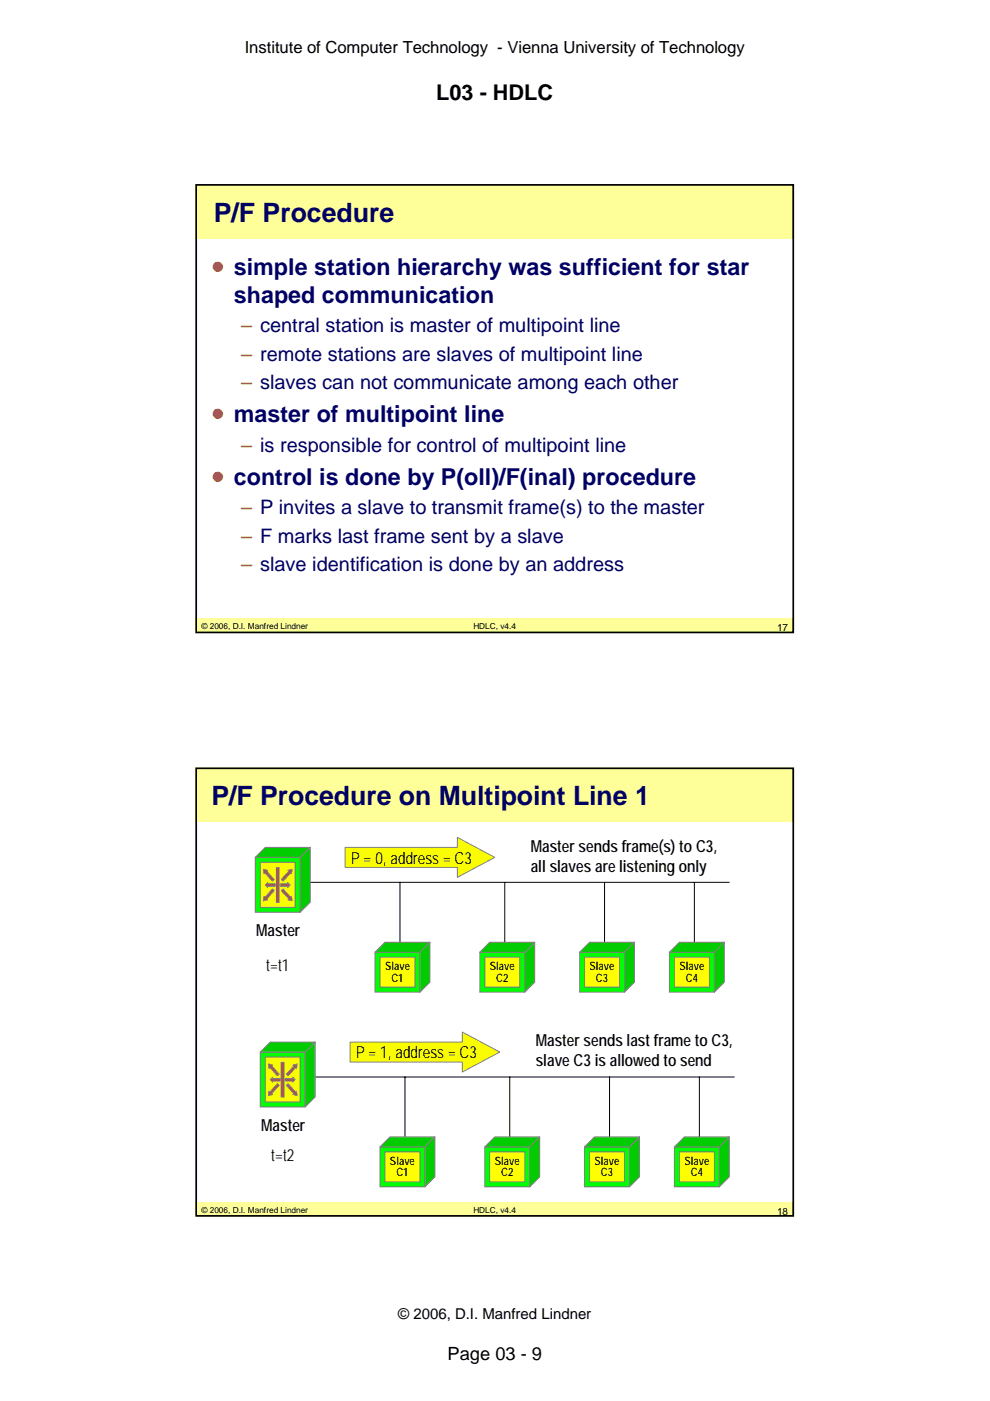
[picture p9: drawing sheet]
<svg xmlns="http://www.w3.org/2000/svg" width="210mm" height="297mm" viewBox="0 0 210 297" stroke-linecap="round" stroke-linejoin="round" font-family="sans-serif">
<g fill="#ff9">
<path d="M41.4 39h127v11.7h-127z"/>
<path d="M41.4 131.1h127v3.2h-127z"/>
</g>
<path d="M41.6 39.2h126.7v94.9h-126.7z" fill="none" stroke="#000" stroke-width=".36"/>
<path d="M41.4 162.7h127v95.3h-127z" fill="#fff"/>
<g fill="#ff9">
<path d="M41.4 162.7h127v11.7h-127z"/>
<path d="M41.4 254.8h127v3.2h-127z"/>
</g>
<path d="M65.8 187.1h88.9M84.8 187.1v12.7M107.1 187.1v12.7M128.2 187.1v12.7M147.3 187.1v12.7" fill="none" stroke="#000" stroke-width=".21"/>
<path d="M79.5 201.9h9.6v8.5h-9.6z" fill="#0f0"/>
<path d="M79.5 201.9h9.6v8.5h-9.6z" fill="none" stroke="#808080" stroke-width=".21"/>
<path d="M80.6 202.9h7.4v6.4h-7.4z" fill="#ff0"/>
<path d="M80.6 202.9h7.4v6.4h-7.4z" fill="none" stroke="#808080" stroke-width=".21"/>
<path d="M89.1 201.9l2.1-2.1v8.4l-2.1 2.2z" fill-rule="evenodd" fill="#0c0"/>
<path d="M89.1 201.9l2.1-2.1v8.4l-2.1 2.2z" fill="none" stroke="#808080" stroke-width=".21"/>
<path d="M79.5 201.9l2.2-2.1h9.5l-2.1 2.1z" fill-rule="evenodd" fill="#0c0"/>
<path d="M79.5 201.9l2.2-2.1h9.5l-2.1 2.1z" fill="none" stroke="#808080" stroke-width=".21"/>
<path d="M54.1 181.8h9.6v11.6h-9.6z" fill="#0f0"/>
<path d="M54.1 181.8h9.6v11.6h-9.6z" fill="none" stroke="#808080" stroke-width=".21"/>
<path d="M55.2 182.8h7.4v9.6h-7.4z" fill="#fafd00"/>
<path d="M55.2 182.8h7.4v9.6h-7.4z" fill="none" stroke="#808080" stroke-width=".21"/>
<path d="M58.6 183.9h.6v7.4h-.6z" fill="#fc0128"/>
<path d="M58.6 183.9h.6v7.4h-.6z" fill="none" stroke="#808080" stroke-width=".21"/>
<path d="M56.8 187.1v.3h1.6v.5h-1.6v.3l-.5-.6z" fill-rule="evenodd" fill="#fc0128"/>
<path d="M56.8 187.1v.3h1.6v.5h-1.6v.3l-.5-.6z" fill="none" stroke="#808080" stroke-width=".21"/>
<path d="M59.4 187.4h1.6v-.3l.6 .5-.6 .6v-.3h-1.6z" fill-rule="evenodd" fill="#fc0128"/>
<path d="M59.4 187.4h1.6v-.3l.6 .5-.6 .6v-.3h-1.6z" fill="none" stroke="#808080" stroke-width=".21"/>
<path d="M56 190.1l.2 .1 1.6-1.7 .4 .3-1.6 1.8 .2 .2-.9 .2z" fill-rule="evenodd" fill="#fc0128"/>
<path d="M56 190.1l.2 .1 1.6-1.7 .4 .3-1.6 1.8 .2 .2-.9 .2z" fill="none" stroke="#808080" stroke-width=".21"/>
<path d="M59.6 188.8l.4-.3 1.6 1.7 .2-.1 .2 .9-1-.2 .3-.2z" fill-rule="evenodd" fill="#fc0128"/>
<path d="M59.6 188.8l.4-.3 1.6 1.7 .2-.1 .2 .9-1-.2 .3-.2z" fill="none" stroke="#808080" stroke-width=".21"/>
<path d="M55.9 184.3l.9 .2-.2 .2 1.6 1.8-.4 .3-1.6-1.7-.2 .2z" fill-rule="evenodd" fill="#fc0128"/>
<path d="M55.9 184.3l.9 .2-.2 .2 1.6 1.8-.4 .3-1.6-1.7-.2 .2z" fill="none" stroke="#808080" stroke-width=".21"/>
<path d="M61 184.5l1-.2-.2 1-.2-.2-1.6 1.7-.4-.3 1.7-1.8z" fill-rule="evenodd" fill="#fc0128"/>
<path d="M61 184.5l1-.2-.2 1-.2-.2-1.6 1.7-.4-.3 1.7-1.8z" fill="none" stroke="#808080" stroke-width=".21"/>
<path d="M56.3 179.7h9.5l-2.1 2.1h-9.6z" fill-rule="evenodd" fill="#0c0"/>
<path d="M56.3 179.7h9.5l-2.1 2.1h-9.6z" fill="none" stroke="#808080" stroke-width=".21"/>
<path d="M63.7 181.8l2.1-2.1v11.6l-2.1 2.1z" fill-rule="evenodd" fill="#0c0"/>
<path d="M63.7 181.8l2.1-2.1v11.6l-2.1 2.1z" fill="none" stroke="#808080" stroke-width=".21"/>
<path d="M73.2 179.7h23.8v-2.2l7.9 4.3-7.9 4.2v-2.1h-23.8z" fill-rule="evenodd" fill="#fafd00"/>
<path d="M73.2 179.7h23.8v-2.2l7.9 4.3-7.9 4.2v-2.1h-23.8z" fill="none" stroke="#808080" stroke-width=".21"/>
<path d="M101.8 201.9h9.5v8.5h-9.5z" fill="#0f0"/>
<path d="M101.8 201.9h9.5v8.5h-9.5z" fill="none" stroke="#808080" stroke-width=".21"/>
<path d="M102.8 202.9h7.4v6.4h-7.4z" fill="#ff0"/>
<path d="M102.8 202.9h7.4v6.4h-7.4z" fill="none" stroke="#808080" stroke-width=".21"/>
<path d="M111.3 201.9l2.1-2.1v8.4l-2.1 2.2z" fill-rule="evenodd" fill="#0c0"/>
<path d="M111.3 201.9l2.1-2.1v8.4l-2.1 2.2z" fill="none" stroke="#808080" stroke-width=".21"/>
<path d="M101.8 201.9l2.1-2.1h9.5l-2.1 2.1z" fill-rule="evenodd" fill="#0c0"/>
<path d="M101.8 201.9l2.1-2.1h9.5l-2.1 2.1z" fill="none" stroke="#808080" stroke-width=".21"/>
<path d="M122.9 201.9h9.6v8.5h-9.6z" fill="#0f0"/>
<path d="M122.9 201.9h9.6v8.5h-9.6z" fill="none" stroke="#808080" stroke-width=".21"/>
<path d="M124 202.9h7.4v6.4h-7.4z" fill="#ff0"/>
<path d="M124 202.9h7.4v6.4h-7.4z" fill="none" stroke="#808080" stroke-width=".21"/>
<path d="M132.5 201.9l2.1-2.1v8.4l-2.1 2.2z" fill-rule="evenodd" fill="#0c0"/>
<path d="M132.5 201.9l2.1-2.1v8.4l-2.1 2.2z" fill="none" stroke="#808080" stroke-width=".21"/>
<path d="M122.9 201.9l2.2-2.1h9.5l-2.1 2.1z" fill-rule="evenodd" fill="#0c0"/>
<path d="M122.9 201.9l2.2-2.1h9.5l-2.1 2.1z" fill="none" stroke="#808080" stroke-width=".21"/>
<path d="M142 201.9h9.5v8.5h-9.5z" fill="#0f0"/>
<path d="M142 201.9h9.5v8.5h-9.5z" fill="none" stroke="#808080" stroke-width=".21"/>
<path d="M143 202.9h7.5v6.4h-7.5z" fill="#ff0"/>
<path d="M143 202.9h7.5v6.4h-7.5z" fill="none" stroke="#808080" stroke-width=".21"/>
<path d="M151.5 201.9l2.1-2.1v8.4l-2.1 2.2z" fill-rule="evenodd" fill="#0c0"/>
<path d="M151.5 201.9l2.1-2.1v8.4l-2.1 2.2z" fill="none" stroke="#808080" stroke-width=".21"/>
<path d="M144.1 199.8h9.5l-2.1 2.1h-9.5z" fill-rule="evenodd" fill="#0c0"/>
<path d="M144.1 199.8h9.5l-2.1 2.1h-9.5z" fill="none" stroke="#808080" stroke-width=".21"/>
<path d="M66.8 228.3h88.9M85.9 228.3v12.7M108.1 228.3v12.7M129.3 228.3v12.7M148.3 228.3v12.7" fill="none" stroke="#000" stroke-width=".21"/>
<path d="M80.6 243.2h9.5v8.4h-9.5z" fill="#0f0"/>
<path d="M80.6 243.2h9.5v8.4h-9.5z" fill="none" stroke="#808080" stroke-width=".21"/>
<path d="M81.7 244.2h7.4v6.4h-7.4z" fill="#ff0"/>
<path d="M81.7 244.2h7.4v6.4h-7.4z" fill="none" stroke="#808080" stroke-width=".21"/>
<path d="M90.1 243.2l2.1-2.2v8.5l-2.1 2.1z" fill-rule="evenodd" fill="#0c0"/>
<path d="M90.1 243.2l2.1-2.2v8.5l-2.1 2.1z" fill="none" stroke="#808080" stroke-width=".21"/>
<path d="M80.6 243.2l2.1-2.2h9.5l-2.1 2.2z" fill-rule="evenodd" fill="#0c0"/>
<path d="M80.6 243.2l2.1-2.2h9.5l-2.1 2.2z" fill="none" stroke="#808080" stroke-width=".21"/>
<path d="M55.2 223.1h9.5v11.6h-9.5z" fill="#0f0"/>
<path d="M55.2 223.1h9.5v11.6h-9.5z" fill="none" stroke="#808080" stroke-width=".21"/>
<path d="M56.3 224.1h7.4v9.5h-7.4z" fill="#fafd00"/>
<path d="M56.3 224.1h7.4v9.5h-7.4z" fill="none" stroke="#808080" stroke-width=".21"/>
<path d="M59.6 225.2h.7v7.4h-.7z" fill="#fc0128"/>
<path d="M59.6 225.2h.7v7.4h-.7z" fill="none" stroke="#808080" stroke-width=".21"/>
<path d="M57.8 228.4v.3h1.6v.5h-1.6v.2l-.5-.5z" fill-rule="evenodd" fill="#fc0128"/>
<path d="M57.8 228.4v.3h1.6v.5h-1.6v.2l-.5-.5z" fill="none" stroke="#808080" stroke-width=".21"/>
<path d="M60.5 228.7h1.6v-.3l.5 .5-.5 .5v-.2h-1.6z" fill-rule="evenodd" fill="#fc0128"/>
<path d="M60.5 228.7h1.6v-.3l.5 .5-.5 .5v-.2h-1.6z" fill="none" stroke="#808080" stroke-width=".21"/>
<path d="M57 231.3l.3 .2 1.5-1.8 .4 .4-1.6 1.8 .2 .2-.9 .2z" fill-rule="evenodd" fill="#fc0128"/>
<path d="M57 231.3l.3 .2 1.5-1.8 .4 .4-1.6 1.8 .2 .2-.9 .2z" fill="none" stroke="#808080" stroke-width=".21"/>
<path d="M60.7 230.1l.4-.4 1.6 1.8 .2-.2 .1 1-.9-.2 .2-.2z" fill-rule="evenodd" fill="#fc0128"/>
<path d="M60.7 230.1l.4-.4 1.6 1.8 .2-.2 .1 1-.9-.2 .2-.2z" fill="none" stroke="#808080" stroke-width=".21"/>
<path d="M56.9 225.6l.9 .2-.2 .2 1.6 1.8-.4 .3-1.5-1.7-.3 .1z" fill-rule="evenodd" fill="#fc0128"/>
<path d="M56.9 225.6l.9 .2-.2 .2 1.6 1.8-.4 .3-1.5-1.7-.3 .1z" fill="none" stroke="#808080" stroke-width=".21"/>
<path d="M62.1 225.8l.9-.2-.1 .9-.2-.1-1.6 1.7-.4-.3 1.6-1.8z" fill-rule="evenodd" fill="#fc0128"/>
<path d="M62.1 225.8l.9-.2-.1 .9-.2-.1-1.6 1.7-.4-.3 1.6-1.8z" fill="none" stroke="#808080" stroke-width=".21"/>
<path d="M55.2 223.1l2.1-2.2h9.5l-2.1 2.2z" fill-rule="evenodd" fill="#0c0"/>
<path d="M55.2 223.1l2.1-2.2h9.5l-2.1 2.2z" fill="none" stroke="#808080" stroke-width=".21"/>
<path d="M64.7 223.1l2.1-2.2v11.7l-2.1 2.1z" fill-rule="evenodd" fill="#0c0"/>
<path d="M64.7 223.1l2.1-2.2v11.7l-2.1 2.1z" fill="none" stroke="#808080" stroke-width=".21"/>
<path d="M102.8 243.2h9.6v8.4h-9.6z" fill="#0f0"/>
<path d="M102.8 243.2h9.6v8.4h-9.6z" fill="none" stroke="#808080" stroke-width=".21"/>
<path d="M103.9 244.2h7.4v6.4h-7.4z" fill="#ff0"/>
<path d="M103.9 244.2h7.4v6.4h-7.4z" fill="none" stroke="#808080" stroke-width=".21"/>
<path d="M114.5 241v8.5l-2.1 2.1v-8.4z" fill-rule="evenodd" fill="#0c0"/>
<path d="M114.5 241v8.5l-2.1 2.1v-8.4z" fill="none" stroke="#808080" stroke-width=".21"/>
<path d="M102.8 243.2l2.1-2.2h9.6l-2.1 2.2z" fill-rule="evenodd" fill="#0c0"/>
<path d="M102.8 243.2l2.1-2.2h9.6l-2.1 2.2z" fill="none" stroke="#808080" stroke-width=".21"/>
<path d="M124 243.2h9.5v8.4h-9.5z" fill="#0f0"/>
<path d="M124 243.2h9.5v8.4h-9.5z" fill="none" stroke="#808080" stroke-width=".21"/>
<path d="M125.1 244.2h7.4v6.4h-7.4z" fill="#ff0"/>
<path d="M125.1 244.2h7.4v6.4h-7.4z" fill="none" stroke="#808080" stroke-width=".21"/>
<path d="M135.6 241v8.5l-2.1 2.1v-8.4z" fill-rule="evenodd" fill="#0c0"/>
<path d="M135.6 241v8.5l-2.1 2.1v-8.4z" fill="none" stroke="#808080" stroke-width=".21"/>
<path d="M124 243.2l2.1-2.2h9.5l-2.1 2.2z" fill-rule="evenodd" fill="#0c0"/>
<path d="M124 243.2l2.1-2.2h9.5l-2.1 2.2z" fill="none" stroke="#808080" stroke-width=".21"/>
<path d="M143 243.2h9.6v8.4h-9.6z" fill="#0f0"/>
<path d="M143 243.2h9.6v8.4h-9.6z" fill="none" stroke="#808080" stroke-width=".21"/>
<path d="M144.1 244.2h7.4v6.4h-7.4z" fill="#ff0"/>
<path d="M144.1 244.2h7.4v6.4h-7.4z" fill="none" stroke="#808080" stroke-width=".21"/>
<path d="M152.6 243.2l2.1-2.2v8.5l-2.1 2.1z" fill-rule="evenodd" fill="#0c0"/>
<path d="M152.6 243.2l2.1-2.2v8.5l-2.1 2.1z" fill="none" stroke="#808080" stroke-width=".21"/>
<path d="M143 243.2l2.2-2.2h9.5l-2.1 2.2z" fill-rule="evenodd" fill="#0c0"/>
<path d="M143 243.2l2.2-2.2h9.5l-2.1 2.2z" fill="none" stroke="#808080" stroke-width=".21"/>
<path d="M74.3 220.9h23.8v-2.1l7.9 4.3-7.9 4.2v-2.1h-23.8z" fill-rule="evenodd" fill="#fafd00"/>
<path d="M74.3 220.9h23.8v-2.1l7.9 4.3-7.9 4.2v-2.1h-23.8z" fill="none" stroke="#808080" stroke-width=".21"/>
<path d="M41.6 162.9h126.7v94.9h-126.7z" fill="none" stroke="#000" stroke-width=".36"/>
<g font-size="6" fill="#f30">
<text x="44.8" y="58.2">•</text>
<text x="44.8" y="89.6">•</text>
<text x="44.8" y="102.8">•</text>
</g>
<g font-size="5.7" fill="#000065">
<text x="45.4" y="47.1">P/F Procedure</text>
<text x="44.8" y="170.8">P/F Procedure on Multipoint Line 1</text>
</g>
<g font-size="4.9" fill="#000065">
<text x="49.6" y="58.2">simple station hierarchy was sufficient for star</text>
<text x="49.6" y="64.2">shaped communication</text>
<text x="49.6" y="89.6">master of multipoint line</text>
<text x="49.6" y="102.8">control is done by P(oll)/F(inal) procedure</text>
</g>
<text font-size="4.6" x="92.5" y="21.3">L03 - HDLC</text>
<g font-size="4.2" fill="#f30">
<text x="51.2" y="70.4">– central station is master of multipoint line</text>
<text x="51.2" y="76.5">– remote stations are slaves of multipoint line</text>
<text x="51.2" y="82.6">– slaves can not communicate among each other</text>
<text x="51.2" y="95.8">– is responsible for control of multipoint line</text>
<text x="51.2" y="109">– P invites a slave to transmit frame(s) to the master</text>
<text x="51.2" y="115.1">– F marks last frame sent by a slave</text>
<text x="51.2" y="121.2">– slave identification is done by an address</text>
</g>
<text font-size="3.9" x="94.9" y="288.4">Page 03 - 9</text>
<g font-size="3.5">
<text x="51.9" y="11.2">Institute of Computer Technology - Vienna University of Technology</text>
<text x="74.4" y="183.1">P = 0, address = C3</text>
<text x="112.6" y="180.6">Master sends frame(s) to C3,</text>
<text x="112.6" y="184.8">all slaves are listening only</text>
<text x="54.4" y="198.5">Master</text>
<text x="56.5" y="206">t=t1</text>
<text x="113.6" y="221.8">Master sends last frame to C3,</text>
<text x="75.4" y="224.4">P = 1, address = C3</text>
<text x="113.6" y="226.1">slave C3 is allowed to send</text>
<text x="55.4" y="239.8">Master</text>
<text x="57.5" y="246.2">t=t2</text>
</g>
<text font-size="3.2" x="84.5" y="279.5">© 2006, D.I. Manfred Lindner</text>
<g font-size="2.5">
<text x="81.7" y="205.7">Slave</text>
<text x="83" y="208.1">C1</text>
<text x="103.9" y="205.7">Slave</text>
<text x="105.2" y="208.1">C2</text>
<text x="125.1" y="205.7">Slave</text>
<text x="126.4" y="208.1">C3</text>
<text x="144.1" y="205.7">Slave</text>
<text x="145.5" y="208.1">C4</text>
<text x="82.7" y="246.9">Slave</text>
<text x="84.1" y="249.4">C1</text>
<text x="104.9" y="246.9">Slave</text>
<text x="106.3" y="249.4">C2</text>
<text x="126.1" y="246.9">Slave</text>
<text x="127.5" y="249.4">C3</text>
<text x="145.2" y="246.9">Slave</text>
<text x="146.5" y="249.4">C4</text>
</g>
<g font-size="2.1">
<text x="164.8" y="133.8">17</text>
<text x="164.8" y="257.5">18</text>
</g>
<g font-size="1.8">
<text x="42.7" y="133.5">© 2006, D.I. Manfred Lindner</text>
<text x="100.4" y="133.5">HDLC, v4.4</text>
<text x="42.7" y="257.2">© 2006, D.I. Manfred Lindner</text>
<text x="100.4" y="257.2">HDLC, v4.4</text>
</g>
</svg>
